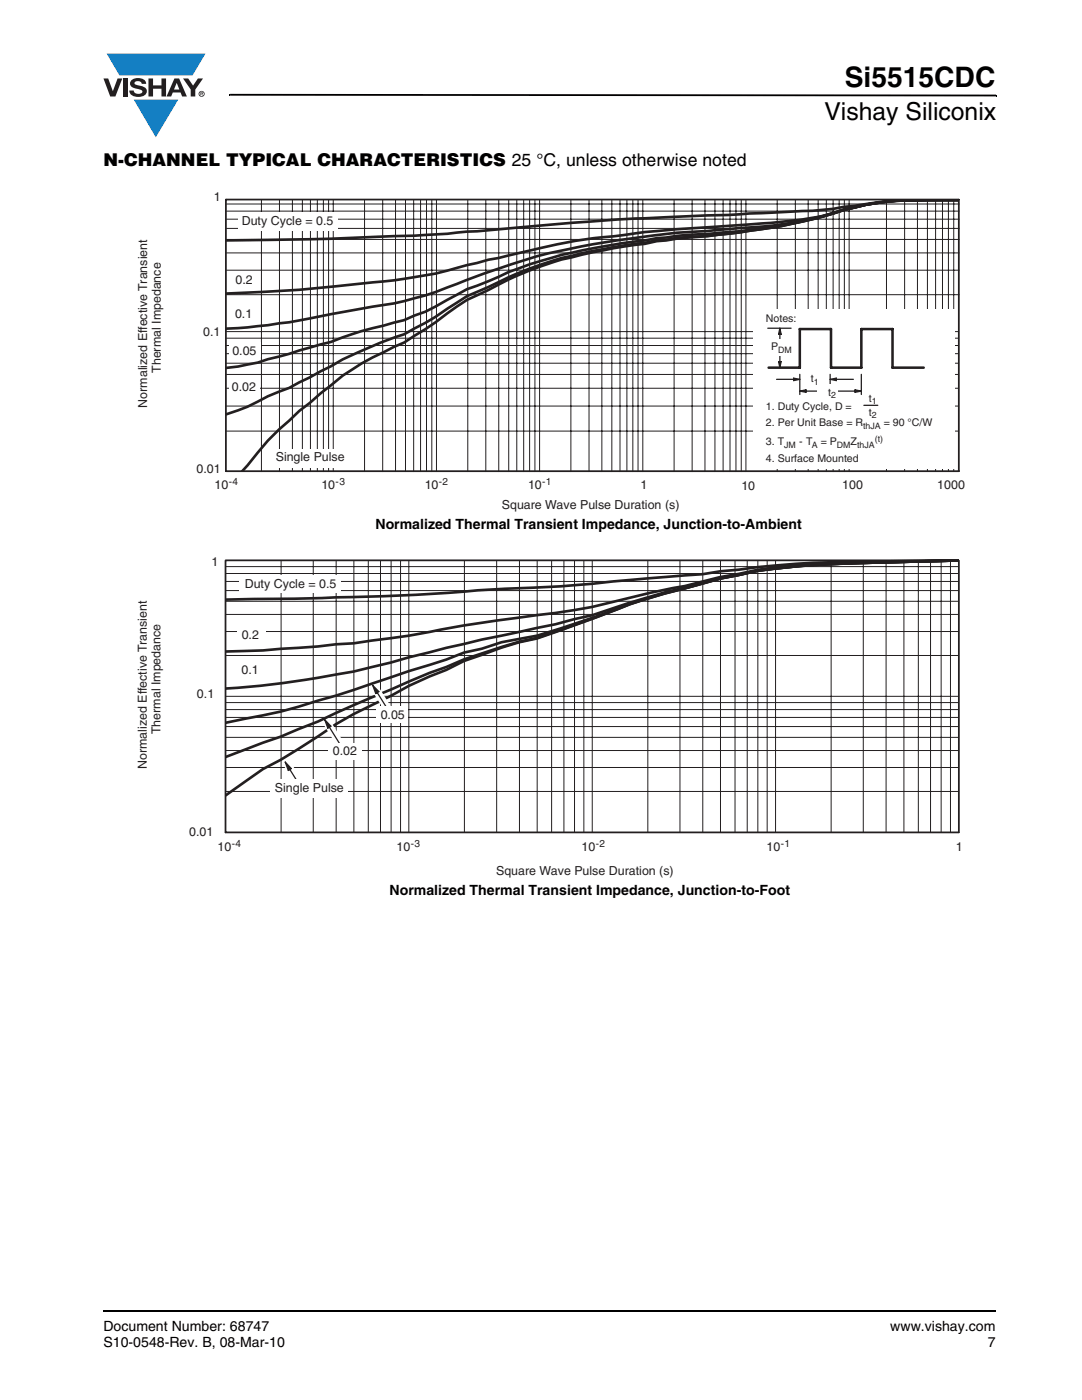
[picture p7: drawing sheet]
<svg xmlns="http://www.w3.org/2000/svg" width="216mm" height="279mm" viewBox="0 0 216 279" stroke-linecap="round" stroke-linejoin="round" font-family="sans-serif">
<path d="M20.5 261.5h.1v.4h-.1z" fill="#000"/>
<path d="M20.6 261.7h178.2" fill="none" stroke="#000" stroke-width=".36"/>
<path d="M20.6 10.7h20.4v16.7h-20.4z" fill="#fff"/>
<g fill="#147fc3">
<path d="M21.3 10.7h19.7l-2.6 4.3h-1.1h-13.5z"/>
<path d="M26.7 19.9h8.9l-4.5 7.5z"/>
</g>
<g fill="#231f20">
<path d="M20.6 15.7h1l.9 2.5 1-2.5h.9l-1.4 3.6h-1z"/>
<path d="M24.6 15.7h.9v3.6h-.9z"/>
<path d="M26.3 16a2.1 2.1 0 0 1 2.8 .3l.1 .4h-.9a.79 .79 0 0 0-.7-.5 .79 .79 0 0 0-.8 .4l.3 .3 1 .2a1.08 1.08 0 0 1 1.2 1.1 1.08 1.08 0 0 1-1.1 1.1 1.73 1.73 0 0 1-2.4-1.2h.9a.96 .96 0 0 0 .8 .6 .96 .96 0 0 0 .9-.4 1.31 1.31 0 0 0-1.2-.6 1.03 1.03 0 0 1-1.1-.6 1.03 1.03 0 0 1 .2-1.1z"/>
<path d="M29.6 15.7h.9v1.3h1.7v-1.3h.9v3.6h-.9v-1.6h-1.7v1.6h-.9z"/>
<path d="M36.5 15.7h1.1l.9 1.4 1-1.4h1l-1.5 2.2v1.4h-.9v-1.4z"/>
<path d="M35.3 16.5l.5 1.4h-1.1zM34.8 15.7l-1.6 3.6h1l.3-.8h1.5l.3 .8h1l-1.6-3.6z"/>
<path d="M39.8 18.7a.46 .46 0 0 1 .9 0 .46 .46 0 0 1-.9 0zM39.6 18.7a.6 .6 0 0 0 1.2 0 .6 .6 0 0 0-1.2 0z"/>
<path d="M40.1 18.5h.2v.2h-.2zM40 18.4v.7h.1v-.3l.4 .3-.2-.3 .2-.2-.1-.2z"/>
</g>
<path d="M45.7 18.7h.2v.4h-.2zM45.9 18.7l152.9 .2v.3l-152.9-.1zM198.8 18.9h.1v.3h-.1z" fill="#000"/>
<path d="M27.3 38h165.2v64.1h-165.2z" fill="#fff"/>
<path d="M191.3 39.9h-1.2a113.8 113.8 0 0 0-23.9 1.8l-4.1 .4-16.7 .8-20.4 .8-17.7 1.4a558.9 558.9 0 0 1-49.3 2.7l-12.9 .2M191.3 39.9l-8.3 .1a55.9 55.9 0 0 0-18.8 3.1 213.7 213.7 0 0 1-19.5 2l-4.9 .3a297.9 297.9 0 0 0-26.8 3l-13.5 3.1-2.1 .3-4.2 1.1a89.6 89.6 0 0 1-18.9 3.5l-2.4 .2a291.2 291.2 0 0 1-26.8 2M191.3 39.9h-6.3a57.9 57.9 0 0 0-20.3 3.1 72.8 72.8 0 0 1-17.2 2.5l-4.2 .4a224.2 224.2 0 0 0-27.2 3.3 136.8 136.8 0 0 0-26.8 8.2 66.6 66.6 0 0 1-17.2 4.2l-6.4 1.2a114.5 114.5 0 0 1-20.6 2.8M191.3 39.9h-5.1a58.2 58.2 0 0 0-22 3.3l-2.1 .5a114 114 0 0 1-22.9 3.1 202.5 202.5 0 0 0-23.1 3.2 83 83 0 0 0-18.7 6.1l-4.2 1.6-8.3 4.5-4.3 1.7-4 1.1a57.2 57.2 0 0 0-10.6 3.2l-12.5 3.5a43.4 43.4 0 0 1-8.4 1.7M191.3 39.9h-6.3a56.9 56.9 0 0 0-20.8 3.3 142.5 142.5 0 0 1-27.2 4.1l-4.1 .6h-1.9l-2.3 .6a99.6 99.6 0 0 0-21.5 4.6 75.1 75.1 0 0 0-9.8 4.2l-4.2 1.8-3.9 2.5a63 63 0 0 1-8.7 5.1 80.8 80.8 0 0 0-14.6 6.4l-8.3 4.3a45.4 45.4 0 0 0-8.3 3.8l-4.3 1.5M191.3 39.9h-6.3a56.9 56.9 0 0 0-20.8 3.3 156.3 156.3 0 0 1-27.2 4.2l-6 .7-2.3 .6a98.4 98.4 0 0 0-21.5 4.7 65.1 65.1 0 0 0-9.8 4.5l-4.2 1.9-2 1.4a99.5 99.5 0 0 1-10.6 7.2l-2 .8a67.9 67.9 0 0 0-10.2 5.7l-8.7 7.1-2 1.9a46.6 46.6 0 0 0-8.3 9l-1.1 1.2" fill="none" stroke="#231f20" stroke-width=".53"/>
<g fill="none" stroke="#231f20" stroke-width=".2">
<path d="M52.2 39.9v54.2M55.8 39.9v54.2M58.3 39.9v54.2M60.3 39.9v54.2M61.9 39.9v54.2M63.3 39.9v54.2M64.5 39.9v54.2M65.6 39.9v54.2M66.5 39.9v54.2M72.7 39.9v54.2M76.4 39.9v54.2M78.9 39.9v54.2"/>
<path d="M80.9 39.9v54.2M82.5 39.9v54.2M83.9 39.9v54.2M85.1 39.9v54.2M86.2 39.9v54.2M87.1 39.9v54.2M93.3 39.9v54.2M96.9 39.9v54.2M99.5 39.9v54.2M101.5 39.9v54.2M103.1 39.9v54.2M104.5 39.9v54.2"/>
<path d="M105.7 39.9v54.2M106.7 39.9v54.2M107.7 39.9v54.2M113.9 39.9v54.2M117.5 39.9v54.2M120.1 39.9v54.2M122.1 39.9v54.2M123.7 39.9v54.2M125.1 39.9v54.2M126.3 39.9v54.2M127.3 39.9v54.2M128.3 39.9v54.2"/>
<path d="M134.5 39.9v54.2M138.1 39.9v54.2M140.7 39.9v54.2M142.7 39.9v54.2M144.3 39.9v54.2M145.7 39.9v54.2M146.8 39.9v54.2M147.9 39.9v54.2M148.8 39.9v54.2M155.1 39.9v54.2M158.7 39.9v54.2M161.3 39.9v54.2"/>
<path d="M163.3 39.9v54.2M164.9 39.9v54.2M166.2 39.9v54.2M167.4 39.9v54.2M168.5 39.9v54.2M169.4 39.9v54.2M176.9 39.9v54.2M180.5 39.9v54.2M183.1 39.9v54.2M185.1 39.9v54.2M186.7 39.9v54.2M188.1 39.9v54.2"/>
<path d="M189.2 39.9v54.2M190.3 39.9v54.2M45.2 43.7h146.2M45.2 42.1h146.2M45.2 45.6h146.2M45.2 58.8h146.2M45.2 53.9h146.2M45.2 50.5h146.2M45.2 47.8h146.2M45.2 40.7h146.2M45.2 66.2h146M45.2 77.5h146"/>
<path d="M45.2 74.7h146M45.2 72.5h146M45.2 70.6h146M45.2 69h146M45.2 67.5h146M45.2 86h146M45.2 81h146"/>
</g>
<path d="M150.4 61.7h40.1v31.7h-40.1z" fill="#fff"/>
<path d="M153.2 65.5h4.7M159.6 74.7v4M165.6 74.7v2M171.9 74.7v4" fill="none" stroke="#231f20" stroke-width=".25"/>
<path d="M159.6 78.1l1.2-.3v.5z" fill="#231f20"/>
<path d="M159.6 78.1l1.2-.3v.5zM160.5 78.1h3.7" fill="none" stroke="#231f20" stroke-width=".25"/>
<path d="M170.6 77.8l1.3 .3-1.3 .2z" fill="#231f20"/>
<path d="M167.2 78.1h3.8M170.6 77.8l1.3 .3-1.3 .2z" fill="none" stroke="#231f20" stroke-width=".25"/>
<path d="M158.4 75.5l1.2 .2-1.2 .3z" fill="#231f20"/>
<path d="M155 75.7h3.7M158.4 75.5l1.2 .2-1.2 .3z" fill="none" stroke="#231f20" stroke-width=".25"/>
<path d="M165.6 75.7l1.3-.2v.5z" fill="#231f20"/>
<path d="M165.6 75.7l1.3-.2v.5zM166.5 75.7h3.8" fill="none" stroke="#231f20" stroke-width=".25"/>
<g fill="#fff">
<path d="M160.1 74h4.1v2.6h-4.1z"/>
<path d="M163.1 76.7h4.1v2.6h-4.1z"/>
</g>
<path d="M155.4 72.2h.5l-.3 1.2z" fill="#231f20"/>
<path d="M155.4 72.2h.5l-.3 1.2zM155.6 68.9v3.6" fill="none" stroke="#231f20" stroke-width=".25"/>
<path d="M155.6 65.5l.3 1.2h-.5z" fill="#231f20"/>
<path d="M155.6 65.5l.3 1.2h-.5zM155.6 66.4v3.6" fill="none" stroke="#231f20" stroke-width=".25"/>
<path d="M153.4 67.7h5.3v3.2h-5.3z" fill="#fff"/>
<path d="M153.4 73.4h6.2v-7.7h6.2v7.7h6.1v-7.7h6.2v7.7h6.2" fill="none" stroke="#231f20" stroke-width=".51"/>
<path d="M172.4 80.9h2.8" fill="none" stroke="#231f20" stroke-width=".25"/>
<g fill="#fff">
<path d="M47.5 42.5h19.8v3.6h-19.8z"/>
<path d="M54.4 89.6h15.3v3.7h-15.3z"/>
<path d="M45.8 75.6h6v3.2h-6z"/>
<path d="M45.7 68.3h6.3v2.9h-6.3z"/>
</g>
<path d="M45.1 39.8v54.2h146.2v-54.2M45.1 39.8h146.2" fill="none" stroke="#231f20" stroke-width=".35"/>
<path d="M27.2 110.8h164.9v64.4h-164.9z" fill="#fff"/>
<path d="M191.4 111.8l-17.1 .3a205.8 205.8 0 0 0-26.9 1.6l-3.6 .3-3.6 .6-14.6 1.2a450.4 450.4 0 0 1-30.1 2 453.1 453.1 0 0 1-31.4 1.6l-19.1 .3M191.4 111.9l-8.9 .2a320.6 320.6 0 0 0-29.8 1.4l-8.9 1.7-7.1 1.8-5.3 1-5.3 1.2a122.6 122.6 0 0 1-19 3.6l-15.9 2.3a248.9 248.9 0 0 1-20.6 3.3l-18.1 1.4-7.5 .2M191.4 111.9l-15.1 .3a224.2 224.2 0 0 0-25.1 1.7l-7.4 1.4-7.1 2a175.8 175.8 0 0 0-18.5 5.5l-7.4 1.8a565.6 565.6 0 0 0-36.6 8.5 194 194 0 0 1-17.8 3.2l-5.6 .7-5.8 .4M191.4 111.9l-18.2 .4a172.7 172.7 0 0 0-22 1.6l-7.4 1.5-7.1 2a148.3 148.3 0 0 0-18.9 6.1l-6.6 2.1a57.7 57.7 0 0 1-11.1 2.6l-4 1.3-3.5 .7-3.6 1.4-7.4 2.3-14.6 4.9-3.5 1a85.8 85.8 0 0 1-14.6 3.6l-3.9 .8M191.4 111.9l-8.9 .2a276.8 276.8 0 0 0-29.8 1.6l-8.9 1.8-7.1 1.9a137.4 137.4 0 0 0-18.9 6.2l-6.7 2.3a44.5 44.5 0 0 1-7.5 2.2l-11 3.5a745.6 745.6 0 0 0-29.1 12.4l-7.5 3-11 4.1M191.4 111.9l-8.9 .2a276.8 276.8 0 0 0-29.8 1.6 148.4 148.4 0 0 0-16.7 3.9l-1.3 .3a100.8 100.8 0 0 0-15.6 5.3l-8 2.8a42.7 42.7 0 0 1-7.5 2.2l-3.5 1-7.5 2.7-3.6 1.8-3.3 1.3-4.1 1.9-3.6 2a79.9 79.9 0 0 0-14.5 8.1l-7.5 4.6-3.5 1.9-7.5 5.3" fill="none" stroke="#231f20" stroke-width=".53"/>
<g fill="none" stroke="#231f20" stroke-width=".2">
<path d="M45 116h146.2M45 114.5h146.2M45 117.9h146.2M45 113.1h146.2M56.1 111.9v54.2M62.5 111.9v54.2M67.1 111.9v54.2M70.6 111.9v54.2M73.5 111.9v54.2M75.9 111.9v54.2M78 111.9v54.2M79.9 111.9v54.2"/>
<path d="M81.6 111.9v54.2M92.7 111.9v54.2M99.1 111.9v54.2M103.7 111.9v54.2M107.2 111.9v54.2M110.1 111.9v54.2M112.5 111.9v54.2M114.6 111.9v54.2M116.5 111.9v54.2M118.2 111.9v54.2M129.3 111.9v54.2M135.7 111.9v54.2"/>
<path d="M140.2 111.9v54.2M143.8 111.9v54.2M146.7 111.9v54.2M149.1 111.9v54.2M151.2 111.9v54.2M153.1 111.9v54.2M154.8 111.9v54.2M165.8 111.9v54.2M172.3 111.9v54.2M176.8 111.9v54.2M180.4 111.9v54.2M183.2 111.9v54.2"/>
<path d="M185.7 111.9v54.2M187.8 111.9v54.2M189.7 111.9v54.2M45 139h146.2M45 130.8h146.2M45 126h146.2M45 122.6h146.2M45 120h146.2M45 158h146.2M45 153.2h146.2M45 149.8h146.2M45 147.2h146.2"/>
<path d="M45 145h146.2M45 143.2h146.2M45 141.6h146.2M45 140.2h146.2"/>
</g>
<g fill="#fff">
<path d="M47.4 125.1h5.6v3.5h-5.6z"/>
<path d="M47.7 114.7h20.2v3.6h-20.2z"/>
</g>
<path d="M74.1 137.7l1.3-.8 3.9 6.2-1.3 .8z" fill-rule="evenodd" fill="#fff"/>
<path d="M74.4 136.8l1.2 1.2-.6 .4z" fill="#231f20"/>
<path d="M74.4 136.8l1.2 1.2-.6 .4zM75.2 138.2l2.8 4.4" fill="none" stroke="#231f20" stroke-width=".25"/>
<path d="M64.6 144.6l1.2-.8 4 6.2-1.3 .8z" fill-rule="evenodd" fill="#fff"/>
<path d="M64.8 143.6l1.2 1.3-.6 .4z" fill="#231f20"/>
<path d="M64.8 143.6l1.2 1.3-.6 .4zM65.7 145l2.8 4.5" fill="none" stroke="#231f20" stroke-width=".25"/>
<g fill="#fff">
<path d="M75.1 140.9h6.3v3.2h-6.3z"/>
<path d="M65.6 148.2h6.6v3.4h-6.6z"/>
</g>
<path d="M56.3 152.3l1.3-.8 3.9 6.3-1.3 .8z" fill-rule="evenodd" fill="#fff"/>
<path d="M56.9 152.1l1.2 1.3-.6 .4z" fill="#231f20"/>
<path d="M56.9 152.1l1.2 1.3-.6 .4zM57.8 153.5l2.8 4.5" fill="none" stroke="#231f20" stroke-width=".25"/>
<path d="M54 155.6h15.4v3.7h-15.4z" fill="#fff"/>
<path d="M45 111.9v54.2h146.2M45 111.8h146.2M191.3 111.9v54.2" fill="none" stroke="#231f20" stroke-width=".35"/>
<text font-size="5.6" x="168.6" y="17.4">Si5515CDC</text>
<text font-size="4.9" x="164.5" y="24">Vishay Siliconix</text>
<text font-size="3.5" x="20.6" y="33">N-CHANNEL TYPICAL CHARACTERISTICS 25 °C, unless otherwise noted</text>
<g font-size="2.8">
<text x="74.9" y="105.6">Normalized Thermal Transient Impedance, Junction-to-Ambient</text>
<text x="77.7" y="178.7">Normalized Thermal Transient Impedance, Junction-to-Foot</text>
<text x="20.6" y="265.6">Document Number: 68747</text>
<text x="20.6" y="268.8">S10-0548-Rev. B, 08-Mar-10</text>
<text x="177.7" y="265.6">www.vishay.com</text>
<text x="197.1" y="268.8">7</text>
</g>
<g font-size="2.5" fill="#231f20">
<text x="42.7" y="40.1">1</text>
<text x="48.3" y="45">Duty Cycle = 0.5</text>
<text x="47" y="56.7">0.2</text>
<text x="46.9" y="63.5">0.1</text>
<text x="40.5" y="67">0.1</text>
<text x="46.4" y="70.8">0.05</text>
<text x="32.1" y="74.4" transform="rotate(-90 32.1 74.4)">Thermal Impedance</text>
<text x="29.4" y="81.4" transform="rotate(-90 29.4 81.4)">Normalized Effective Transient</text>
<text x="46.3" y="78.1">0.02</text>
<text x="39.2" y="94.4">0.01</text>
<text x="55" y="92.1">Single Pu</text>
<text x="65.6" y="92.1">lse</text>
<text x="42.8" y="97.6">10</text>
<text x="64.1" y="97.6">10</text>
<text x="84.8" y="97.6">10</text>
<text x="100.1" y="101.6">Square Wave Pulse Duration (s)</text>
<text x="105.4" y="97.6">10</text>
<text x="127.8" y="97.6">1</text>
<text x="147.9" y="97.7">10</text>
<text x="168.1" y="97.6">100</text>
<text x="187" y="97.6">1000</text>
<text x="42.2" y="113">1</text>
<text x="48.9" y="117.2">Duty Cycle = 0.5</text>
<text x="48.2" y="127.6">0.2</text>
<text x="48.2" y="134.5">0.1</text>
<text x="39.3" y="139.3">0.1</text>
<text x="76" y="143.4">0.05</text>
<text x="32" y="146.5" transform="rotate(-90 32 146.5)">Thermal Impedance</text>
<text x="29.3" y="153.5" transform="rotate(-90 29.3 153.5)">Normalized Effective Transient</text>
<text x="66.4" y="150.8">0.02</text>
<text x="54.8" y="158.1">Single Pulse</text>
<text x="37.8" y="166.8">0.01</text>
<text x="43.4" y="169.8">10</text>
<text x="79.1" y="169.8">10</text>
<text x="116.1" y="169.8">10</text>
<text x="153" y="169.8">10</text>
<text x="190.7" y="169.8">1</text>
<text x="99" y="174.6">Square Wave Pulse Duration (s)</text>
</g>
<g font-size="2.1" fill="#231f20">
<text x="152.8" y="64.3">Notes:</text>
<text x="153.9" y="69.9">P</text>
<text x="161.8" y="76.3">t</text>
<text x="152.8" y="81.8">1. Duty Cycle, D =</text>
<text x="165.2" y="79">t</text>
<text x="173.4" y="80.2">t</text>
<text x="173.4" y="83">t</text>
<text x="152.8" y="85.1">2. Per Unit Base = R</text>
<text x="152.8" y="88.9">3. T</text>
<text x="159.5" y="88.9">- T</text>
<text x="163.8" y="88.9">= P</text>
<text x="169.7" y="88.9">Z</text>
<text x="176.3" y="85.1">= 90 °C/W</text>
<text x="152.8" y="92.2">4. Surface Mounted</text>
</g>
<g font-size="2" fill="#231f20">
<text x="45.6" y="96.8">-4</text>
<text x="67" y="96.8">-3</text>
<text x="87.6" y="96.8">-2</text>
<text x="108.2" y="96.8">-1</text>
<text x="46.3" y="169">-4</text>
<text x="82" y="169">-3</text>
<text x="118.9" y="169">-2</text>
<text x="155.8" y="169">-1</text>
</g>
<g font-size="1.8" fill="#231f20">
<text x="155.3" y="70.4">DM</text>
<text x="162.4" y="76.8">1</text>
<text x="165.8" y="79.4">2</text>
<text x="174" y="80.6">1</text>
<text x="174" y="83.5">2</text>
<text x="156.5" y="89.3">JM</text>
<text x="162" y="89.3">A</text>
<text x="167" y="89.3">DM</text>
<text x="171" y="89.3">thJA</text>
<text x="172.2" y="85.6">thJA</text>
<text x="174.5" y="88.2">(t)</text>
</g>
</svg>
